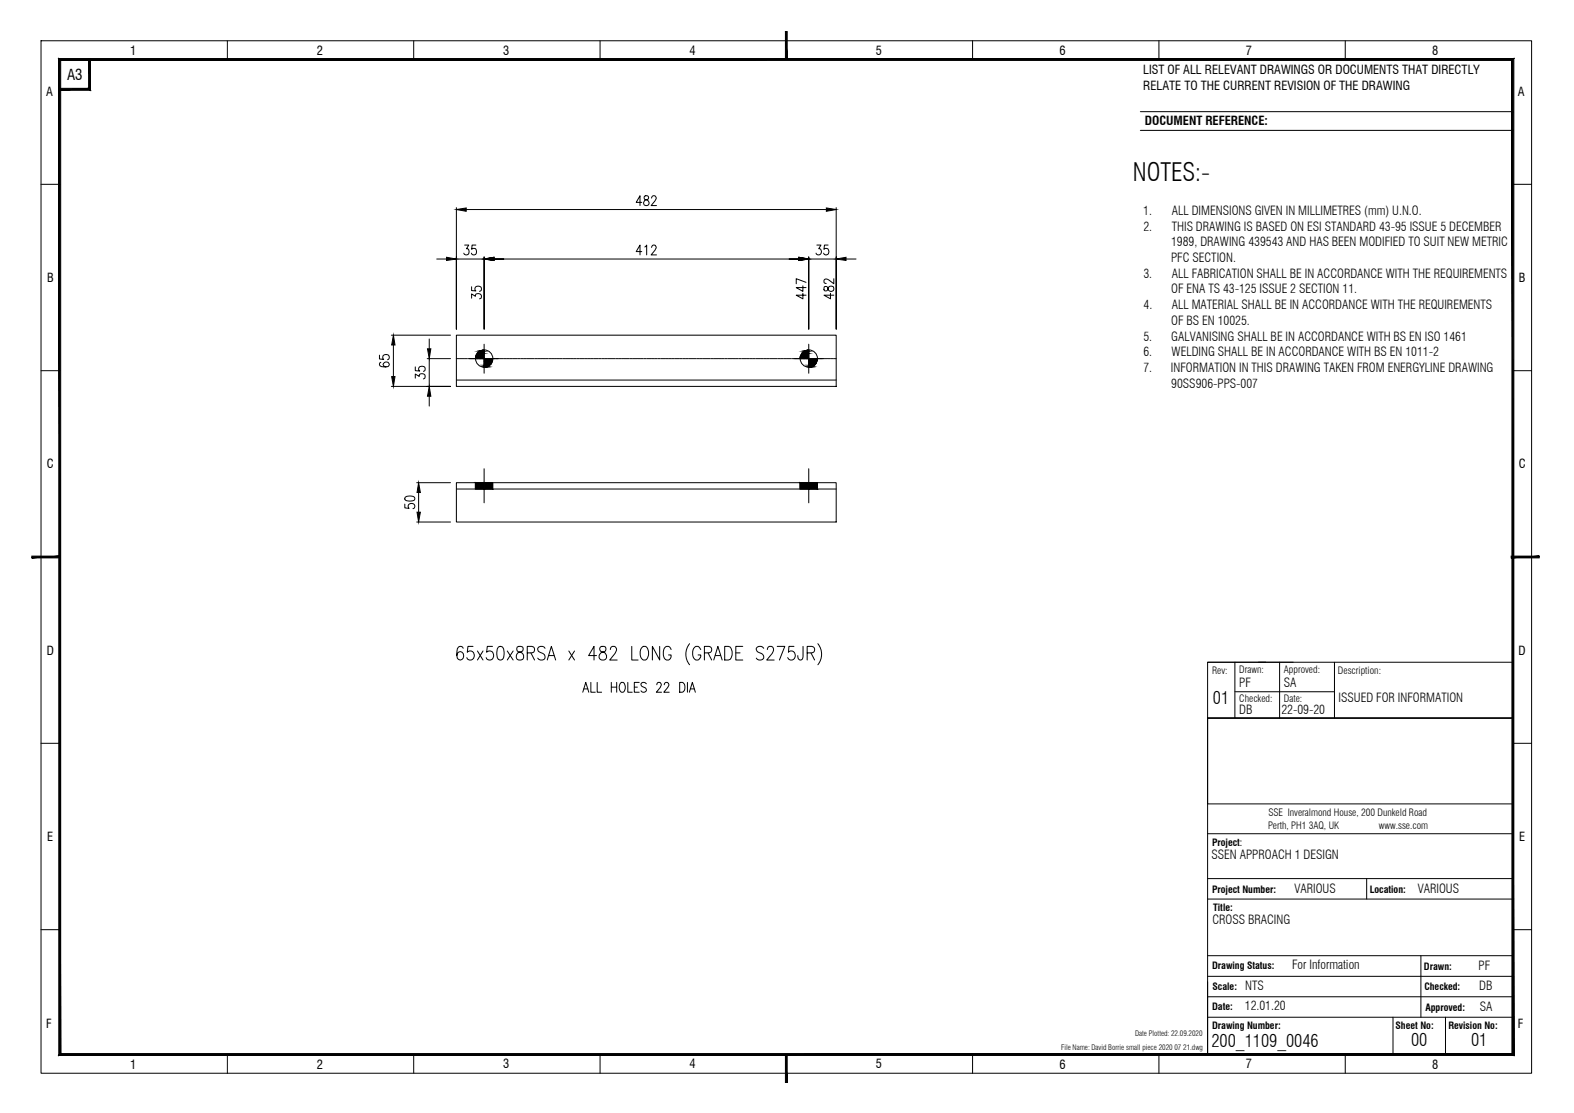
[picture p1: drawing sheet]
<svg xmlns="http://www.w3.org/2000/svg" width="420mm" height="297mm" viewBox="0 0 420 297" stroke-linecap="round" stroke-linejoin="round" font-family="sans-serif">
<!-- layer: Border -->
<g fill="none" stroke="#000" stroke-width=".27">
<path d="M304.4 29.8h99.4M304.4 34.8h99.4M322.4 176.7h81.4M345.2 176.7h-22.8v14.9h81.4h-81.4v89.8h81.4M356.2 176.7v14.9M403.8 213.5v18.1M322.4 222.5h81.4M322.4 234.5h81.4M322.4 239.9h81.4M364.8 234.5v5.4M322.4 255.1h81.4M379.3 255.1v16.4"/>
<path d="M322.4 260.6h81.4M322.4 266h81.4M322.4 271.5h81.4M371.8 271.5v9.9M385.9 271.5v9.9"/>
</g>
<!-- layer: Border Grid -->
<g fill="none" stroke="#000" stroke-width=".27">
<path d="M11 10.9h397.8v275.5h-397.8zM60.7 10.9v5M110.4 10.9v5M160.2 10.9v5M259.6 10.9v5M309.4 10.9v5M359.1 10.9v5M11 49.2h4.9M403.8 49.2h5M11 98.9h4.9M403.8 98.9h5M11 198.4h4.9"/>
<path d="M403.8 198.4h5M11 248.1h4.9M403.8 248.1h5M60.7 281.4v5M110.4 281.4v5M160.2 281.4v5M259.6 281.4v5M309.4 281.4v5M359.1 281.4v5"/>
</g>
<!-- layer: Border -->
<g fill="#000" stroke="#000" stroke-width=".27">
<path d="M15.7 15.6l.5 .5 387.9-.5zM16.2 16.1l387.9-.5-.5 .5zM404.1 15.6l-.5 .5 .5 265.6zM403.6 16.1l.5 265.6-.5-.5zM15.7 281.7h388.4l-.5-.5zM16.2 281.2h387.4l-387.9 .5zM15.7 15.6v266.1l.5-.5zM15.7 15.6l.5 .5v265.1z"/>
<path d="M15.9 23.6v.5l7.8-.5zM15.9 24.1l7.8-.5 .5 .5zM23.7 15.9v7.7l.5 .5zM23.7 15.9h.5v8.2z"/>
</g>
<!-- layer: 0 -->
<g fill="#000" stroke="#000" stroke-width=".27">
<path d="M209.7 8.4v7.5h.4zM209.7 8.4h.4v7.5z"/>
<path d="M8.5 148.9h7.4v-.5zM8.5 148.4h7.4l-7.4 .5z"/>
<path d="M403.4 148.9h7.5v-.5zM403.4 148.4h7.5l-7.5 .5z"/>
<path d="M209.7 281.4v7.5h.4zM209.7 281.4h.4v7.5z"/>
</g>
<path d="M329.6 176.7v14.9M335.9 176.7h2M341.6 176.7v14.9M403.8 176.7v14.9M322.4 191.6h81.4v22.9h-81.4zM329.6 184.6h26.6" fill="none" stroke="#000" stroke-width=".27"/>
<!-- layer: PDF7_Solid Fills -->
<g fill="#000" stroke="#000" stroke-width=".27">
<path d="M121.8 55.9l2.6-.4v.9zM220.6 55.5l2.6 .4-2.6 .5zM119.2 68.7l2.6 .4-2.6 .4zM223.2 69.1l2.6-.4v.8zM105 89.5l.4 2.6h-.9zM114.1 93.1h.9l-.4 2.6zM128.8 93.5l.4-.1zM129.2 97.9h.8zM215.5 93.5l.4-.1zM215.9 97.9h.7zM104.5 100.5h.9l-.4 2.6zM114.6 103.1l.4 2.6h-.9z"/>
<path d="M111.7 128.8l.5 2.6h-.9zM111.3 136.7h.9l-.5 2.6z"/>
<path d="M129.2 69.1l2.7-.4v.8zM129.2 69.1l2.7-.4v.8z"/>
<path d="M213.3 68.7v.8l2.6-.4zM213.3 68.7v.8l2.6-.4z"/>
<path d="M128.8 93.5l.4 .1zM128.4 93.6h.8z"/>
<path d="M128.4 93.6l.8 .1v-.1zM128 93.7l.4-.1 .8 .1z"/>
<path d="M128 93.7l1.2 .2v-.2zM127.7 93.9l.3-.2 1.2 .2z"/>
<path d="M127.7 93.9l1.5 .4v-.4zM127.7 93.9l1.5 .4h-1.7z"/>
<path d="M127.5 94.3l1.7 .3v-.3zM127.5 94.3l1.7 .3h-2z"/>
<path d="M127.2 94.6l2 .4v-.4zM127.2 94.6l2 .4h-2.2z"/>
<path d="M127 95l2.2 .3v-.3zM127 95l2.2 .3h-2.3z"/>
<path d="M126.9 95.3l2.3 .4v-.4zM126.9 95.3l2.3 .4h-2.3z"/>
<path d="M129.2 97.9l.4 .1zM129.2 98h.4z"/>
<path d="M129.2 97.7l.8 .2 .4-.2zM129.2 97.7l.8 .2h-.8z"/>
<path d="M129.2 97.5l1.2 .2 .3-.2zM129.2 97.5l1.2 .2h-1.2z"/>
<path d="M129.2 97.2l1.5 .3 .3-.3zM129.2 97.2l1.5 .3h-1.5z"/>
<path d="M129.2 96.9l1.8 .3 .2-.3zM129.2 96.9l1.8 .3h-1.8z"/>
<path d="M129.2 96.5l2 .4 .2-.4zM129.2 96.5l2 .4h-2z"/>
<path d="M129.2 96.1l2.2 .4 .1-.4zM129.2 96.1l2.2 .4h-2.2z"/>
<path d="M129.2 95.7l2.3 .4v-.4zM129.2 95.7l2.3 .4h-2.3z"/>
<path d="M215.5 93.5l.4 .1zM215.1 93.6h.8z"/>
<path d="M215.1 93.6l.8 .1v-.1zM214.7 93.7l.4-.1 .8 .1z"/>
<path d="M214.7 93.7l1.2 .2v-.2zM214.4 93.9l.3-.2 1.2 .2z"/>
<path d="M214.4 93.9l1.5 .4v-.4zM214.4 93.9l1.5 .4h-1.8z"/>
<path d="M214.1 94.3l1.8 .3v-.3zM214.1 94.3l1.8 .3h-2z"/>
<path d="M213.9 94.6l2 .4v-.4zM213.9 94.6l2 .4h-2.2z"/>
<path d="M213.7 95l2.2 .3v-.3zM213.7 95l2.2 .3h-2.3z"/>
<path d="M213.6 95.3l2.3 .4v-.4zM213.6 95.3l2.3 .4h-2.3z"/>
<path d="M215.9 97.9l.4 .1zM215.9 98h.4z"/>
<path d="M215.9 97.7l.7 .2 .4-.2zM215.9 97.7l.7 .2h-.7z"/>
<path d="M215.9 97.5l1.1 .2 .4-.2zM215.9 97.5l1.1 .2h-1.1z"/>
<path d="M215.9 97.2l1.5 .3 .2-.3zM215.9 97.2l1.5 .3h-1.5z"/>
<path d="M215.9 96.9l1.7 .3 .3-.3zM215.9 96.9l1.7 .3h-1.7z"/>
<path d="M215.9 96.5l2 .4 .1-.4zM215.9 96.5l2 .4h-2z"/>
<path d="M215.9 96.1l2.1 .4 .2-.4zM215.9 96.1l2.1 .4h-2.1z"/>
<path d="M215.9 95.7l2.3 .4v-.4zM215.9 95.7l2.3 .4h-2.3z"/>
<path d="M126.9 128.8l2.3 1.7v-1.7zM126.9 128.8l2.3 1.7h-2.3z"/>
<path d="M129.2 128.8l2.3 1.7v-1.7zM129.2 128.8l2.3 1.7h-2.3z"/>
<path d="M213.6 128.8l2.3 1.7v-1.7zM213.6 128.8l2.3 1.7h-2.3z"/>
<path d="M215.9 128.8l2.3 1.7v-1.7zM215.9 128.8l2.3 1.7h-2.3z"/>
</g>
<!-- layer: PDF7_Geometry -->
<g fill="none" stroke="#000" stroke-width=".27">
<path d="M121.8 55.4v32.4v-19.2M124.4 55.9h96.2M171.3 54h-1.5l1-1.8v2.7M172 52.4l-.1 .5a.89 .89 0 0 0 1 .6 .77 .77 0 0 1 .1 1.2 .77 .77 0 0 1-1.2-.3 .77 .77 0 0 1 .7-1.1h.3a.55 .55 0 0 0 .3-.6 .55 .55 0 0 0-.4-.5zM173.9 52.9l.5-.7h.3l.3 .3a.87 .87 0 0 1-.2 1.1l-1 1.3h1.4M223.2 55.4v32.4v-19.2M116.6 69.1h2.6M121.8 69.1h7.4M124 65.4h1.1l-.6 1a.8 .8 0 0 1 .7 1.2 .8 .8 0 0 1-1.4 0M125.9 79.6v-1.2l1 .7a.8 .8 0 0 1 1.1-.7 .8 .8 0 0 1 .3 1.3l-.3 .1M125.9 76.5v1.1h1.1a.71 .71 0 0 1 .1-1.1l.4-.1a.74 .74 0 0 1 1 .4 .74 .74 0 0 1-.5 1M127 65.4h-1l-.1 1.1 .1-.1a.84 .84 0 0 1 1.2 .7 .84 .84 0 0 1-1.2 .8l-.2-.3"/>
<path d="M129.2 68.6v19.2v-19.2M134.5 69.1h-2.6h81.4h-2.7M171.3 67.1h-1.5l1-1.7v2.6M172.1 65.9l.5-.5v2.6M173.9 66l.5-.6 .5 .1 .3 .4-.4 .9-1 1.2h1.4M214.3 78.3v1.5l-1.8-1h2.7M214.3 76.3v1.5l-1.8-1h2.7M215.2 75.4l-2.7-1v1.3M215.9 68.6v19.2v-19.2M215.9 69.1h7.3M218 65.4h1.1l-.5 1a.8 .8 0 0 1 .6 1.2 .8 .8 0 0 1-1.4 0M220 76.5a.67 .67 0 0 0-.1 .7 .67 .67 0 0 0 .6 .4l.4-.3a.83 .83 0 0 1 .9-1 .83 .83 0 0 1 .6 1.3h-.1a.91 .91 0 0 1-1.4-.8 .62 .62 0 0 0-.9-.3z"/>
<path d="M221.1 65.4h-1l-.2 1.1a.84 .84 0 0 1 1.4 .5 .84 .84 0 0 1-1 1l-.4-.4M221.7 78.3v1.5l-1.8-1h2.7M222.6 74.4v1.3l-1.3-.9-.9-.3-.4 .2-.1 .6 .3 .3h.3M225.8 69.1h2.7M101.3 94.8v1l1.1 .1-.1-.1a.83 .83 0 0 1 .8-1.2 .83 .83 0 0 1 .6 1.3l-.3 .1M101.7 96.7a.58 .58 0 0 0-.3 .9l.4 .2a2.35 2.35 0 0 0 2-.2 .62 .62 0 0 0-.2-.9 .76 .76 0 0 0-1 0 .76 .76 0 0 0-.2 .9l.6 .3M104.5 89.5h15.8M105 92.1v8.4M110.9 97.9v1l1.1 .1a.83 .83 0 0 1 .5-1.3 .83 .83 0 0 1 1 .9l-.1 .3-.4 .2M114 95.7h6.3M114.6 90.5v2.6M114.6 95.7v7.4"/>
<path d="M121.8 89.5h101.4v13.6h-101.4zM121.8 95.7h.7M122.6 95.7h.6M123.3 95.7h.7M124.1 95.7h.6M124.9 95.7h8.8M129.2 91.9v7.7M133.8 95.7h.6M134.6 95.7h.6M135.3 95.7h.6M136 95.7h.6M136.8 95.7h.6"/>
<path d="M137.5 95.7h.6M138.3 95.7h.6M139.1 95.7h.5M139.8 95.7h.6M140.5 95.7h.6M141.3 95.7h.6M142 95.7h.6M142.8 95.7h.6M143.5 95.7h.6M144.3 95.7h.6M145 95.7h.6M145.7 95.7h.6"/>
<path d="M146.5 95.7h.6M147.2 95.7h.6M148 95.7h.6M148.7 95.7h.6M149.5 95.7h.6M150.2 95.7h.6M150.9 95.7h.7M151.7 95.7h.6M152.5 95.7h.6M153.2 95.7h.6M154 95.7h.5M154.7 95.7h.6"/>
<path d="M155.4 95.7h.6M156.2 95.7h.6M156.9 95.7h.7M157.7 95.7h.6M158.4 95.7h.6M159.2 95.7h.6M159.9 95.7h.6M160.7 95.7h.6M161.4 95.7h.6M162.2 95.7h.6M162.9 95.7h.6M163.6 95.7h.6"/>
<path d="M164.4 95.7h.6M165.1 95.7h.6M165.9 95.7h.6M166.7 95.7h.5M167.4 95.7h.6M168.1 95.7h.6M168.9 95.7h.6M169.6 95.7h.6M170.4 95.7h.6M171.1 95.7h.6M171.9 95.7h.6M172.6 95.7h.6"/>
<path d="M173.3 95.7h.6M174.1 95.7h.6M174.8 95.7h.6M175.6 95.7h.6M176.3 95.7h.6M177.1 95.7h.6M177.8 95.7h.6M178.5 95.7h.7M179.3 95.7h.6M180.1 95.7h.6M180.8 95.7h.6M181.6 95.7h.5"/>
<path d="M182.3 95.7h.6M183 95.7h.6M183.8 95.7h.6M184.5 95.7h.7M185.3 95.7h.6M186 95.7h.6M186.8 95.7h.6M187.5 95.7h.6M188.3 95.7h.6M189 95.7h.6M189.8 95.7h.6M190.5 95.7h.6"/>
<path d="M191.2 95.7h.6M192 95.7h.6M192.7 95.7h.6M193.5 95.7h.6M194.3 95.7h.5M195 95.7h.6M195.7 95.7h.6M196.5 95.7h.5M197.2 95.7h.6M198 95.7h.6M198.7 95.7h.6M199.5 95.7h.6"/>
<path d="M200.2 95.7h.6M200.9 95.7h.6M201.7 95.7h.6M202.4 95.7h.6M203.2 95.7h.6M203.9 95.7h.6M204.7 95.7h.6M205.4 95.7h.6M206.1 95.7h.7M206.9 95.7h.6M207.7 95.7h.6M208.4 95.7h.6"/>
<path d="M209.2 95.7h.5M209.9 95.7h.6M210.6 95.7h.6M211.4 95.7h8.8M215.9 91.9v7.7M220.3 95.7h.6M221.1 95.7h.6M221.9 95.7h.5M222.6 95.7h.6M104.5 103.1h15.8h-6.3M110.9 100.9v-1.1l1 .7a.77 .77 0 0 1 1.2-.7 .77 .77 0 0 1-.1 1.3M114.6 105.7v2.7"/>
<path d="M121.8 101.4h101.4M108.1 134.5v1.1l1.1 .1a.81 .81 0 0 1 .1-1.1 .81 .81 0 0 1 1.1 0 .81 .81 0 0 1 .1 1.1l-.3 .1M108.2 132.7l1-.3a1.12 1.12 0 0 1 1.5 .8 1.6 1.6 0 0 1-2.1 .4l-.4-.1zM111.2 128.8h9.1M111.2 139.3h9.1M111.7 131.4v5.3M121.8 128.8h101.4v10.5h-101.4zM121.8 130.5h101.4M126.9 128.8h4.6v1.7h-4.6zM129.2 125.1v9.1M213.6 128.8h4.6v1.7h-4.6zM215.9 125.1v9.1"/>
<path d="M123.6 173a.79 .79 0 0 0-1.2-.3 3.4 3.4 0 0 0 0 3.3 1.02 1.02 0 0 0 1.4-1 1.02 1.02 0 0 0-1.4-.9l-.5 .9M126.3 172.5h-1.4l-.2 1.6a1.14 1.14 0 0 1 1.6 .1 1.14 1.14 0 0 1 0 1.5 1.14 1.14 0 0 1-1.6 .1l-.1-.3M127.5 173.7l1.4 2.4M128.9 173.7l-1.4 2.4M131.5 172.5h-1.4l-.2 1.6a1.14 1.14 0 0 1 1.6 .1 1.14 1.14 0 0 1 0 1.5 1.14 1.14 0 0 1-1.6 .1l-.1-.3M133 172.7l.7-.2a1.71 1.71 0 0 1 .9 2.1l-.2 .9-.3 .5-.6 .1a1.63 1.63 0 0 1-.9-2l.1-.9zM135.4 173.7l1.6 2.4M137 173.7l-1.6 2.4M138.1 172.7a.88 .88 0 0 0 .2 1.2 1.3 1.3 0 0 1 1.3 .7 1.3 1.3 0 0 1-.1 1.4 1.08 1.08 0 0 1-1.7-.5 1.34 1.34 0 0 1 1.4-1.6 .82 .82 0 0 0 .3-1.2l-.4-.2zM140.7 174.2h1.3a.88 .88 0 0 0 .7-.8 .88 .88 0 0 0-.7-.9h-1.3v3.6M141.7 174.2l1 1.9M145.5 173a1.04 1.04 0 0 0-1.1-.5 1.04 1.04 0 0 0-.9 .9l.3 .5 1.1 .5a.92 .92 0 0 1 .6 .9 .92 .92 0 0 1-.7 .8l-1-.1-.3-.4"/>
<path d="M146.1 176.1l1.1-3.6 1.1 3.6M146.5 175h1.4M151.8 173.7l1.6 2.4M153.4 173.7l-1.6 2.4M159.2 175h-2.1l1.5-2.5v3.6M160.3 172.7a.8 .8 0 0 0 .2 1.2 1.19 1.19 0 0 1 1.4 .8 1.19 1.19 0 0 1-.7 1.4 1.05 1.05 0 0 1-1.3-.6 1.42 1.42 0 0 1 1.5-1.6 .77 .77 0 0 0 .3-.7 .77 .77 0 0 0-.5-.7zM162.9 173.4l.2-.6 .3-.3 .9 .2a1.15 1.15 0 0 1-.1 1.7l-1.4 1.7h1.9M168.6 172.5v3.6h1.7M171.5 172.7l.2-.2a1.62 1.62 0 0 1 1.4 2.3l-.1 .5a.98 .98 0 0 1-1 .9 .98 .98 0 0 1-1-.9 2.59 2.59 0 0 1 .5-2.6zM176.1 172.5v3.6l-2-3.6v3.6M179.1 173.4a.98 .98 0 0 0-.9-.9 .98 .98 0 0 0-1 .9 2.23 2.23 0 0 0 .7 2.7 1.05 1.05 0 0 0 1.2-1.3h-.6M184.1 171.8a4.5 4.5 0 0 0 0 5.6"/>
<path d="M187.1 173.4a1.04 1.04 0 0 0-1.6-.7 2.35 2.35 0 0 0 .2 3.4 1.12 1.12 0 0 0 1.4-1.3h-.8M188 174.2h1.3a.88 .88 0 0 0 .7-.8 .88 .88 0 0 0-.7-.9h-1.3v3.6M189 174.2l1 1.9M190.5 176.1l1.1-3.6 1.2 3.6M191 175h1.3M193.4 172.5h1a2.16 2.16 0 0 1 .7 3.1l-.7 .5h-1zM196.4 174.2h1.2M198.3 172.5h-1.9v3.6h1.9M203.9 173a1.06 1.06 0 0 0-1.2-.5 1.06 1.06 0 0 0-.8 .9l.5 .7a1.6 1.6 0 0 1 1.5 1v.5a1.19 1.19 0 0 1-2 0M204.8 173.4l.3-.7 .8-.2a1.15 1.15 0 0 1 .2 1.9l-1.4 1.7h2M207.5 172.5h2l-1.4 3.6M211.9 172.5h-1.3l-.1 1.6a1.18 1.18 0 0 1 1.9 .6 1.18 1.18 0 0 1-1.4 1.4l-.7-.6"/>
<path d="M214.4 172.5l-.2 3.3a.64 .64 0 0 1-.5 .4 .64 .64 0 0 1-.6-.4l-.1-.8M215.5 174.2h1.2a.88 .88 0 0 0 .8-.8 .88 .88 0 0 0-.8-.9h-1.2v3.6M216.5 174.2l1 1.9M218.3 171.8a4.5 4.5 0 0 1 0 5.6M155.6 184.7l.8-2.6 .8 2.6M155.9 183.9h1M157.7 182.1v2.6h1.2M159.4 182.1v2.6h1.2M163.2 182.1v2.6M163.2 183.4h1.4M164.6 182.1v2.6M165.7 182.2l.6-.1a1.7 1.7 0 0 1 0 2.6 1.24 1.24 0 0 1-.9-1.9z"/>
<path d="M167.6 182.1v2.6h1.2M169.3 183.4h.8M170.6 182.1h-1.3v2.6h1.3M172.5 182.5a.72 .72 0 0 0-.9-.4 .72 .72 0 0 0-.4 .9l1.1 .6a.64 .64 0 0 1 .2 .7 .64 .64 0 0 1-.5 .4h-.4l-.5-.3M175.3 182.8l.4-.7h.4l.3 .3a.92 .92 0 0 1-.2 1.1l-1 1.2h1.4M177.3 182.8l.1-.4a.63 .63 0 0 1 .9-.2 .63 .63 0 0 1 .1 .9l-1.2 1.6h1.4M181.4 182.1a1.39 1.39 0 0 1 1.5 .9 1.39 1.39 0 0 1-.5 1.6l-1 .1zM183.5 182.1v2.6M184 184.7l.8-2.6 .8 2.6M184.3 183.9h1.1"/>
<circle cx="129.3" cy="95.7" r="2.31"/>
<circle cx="215.9" cy="95.7" r="2.31"/>
</g>
<text font-size="6.7" x="302.4" y="48.2">NOTES:-</text>
<g font-size="4.7">
<text x="323.8" y="187.9">01</text>
<text x="323.4" y="279.4">200_1109_0046</text>
<text x="376.7" y="279.2">00</text>
<text x="392.7" y="279.2">01</text>
</g>
<text font-size="4" x="17.9" y="21.3">A3</text>
<g font-size="3.3">
<text x="34.7" y="14.6">1</text>
<text x="84.6" y="14.6">2</text>
<text x="134.3" y="14.6">3</text>
<text x="184.1" y="14.6">4</text>
<text x="233.8" y="14.6">5</text>
<text x="282.9" y="14.6">6</text>
<text x="332.6" y="14.6">7</text>
<text x="382.3" y="14.6">8</text>
<text x="305.2" y="19.8">LIST OF ALL RELEVANT DRAWINGS OR DOCUMENTS THAT DIRECTLY</text>
<text x="305.2" y="24">RELATE TO THE CURRENT REVISION OF THE DRAWING</text>
<text x="12.3" y="25.6">A</text>
<text x="405.2" y="25.6">A</text>
<text x="305.6" y="33.5">DOCUMENT REFERENCE:</text>
<text x="305.2" y="57.3">1.</text>
<text x="312.8" y="57.3">ALL DIMENSIONS GIVEN IN MILLIMETRES (mm) U.N.O.</text>
<text x="305.2" y="61.6">2.</text>
<text x="312.6" y="65.7">1989, DRAWING 439543 AND HAS BEEN MODIFIED TO SUIT NEW METRIC</text>
<text x="312.8" y="61.6">THIS DRAWING IS BASED ON ESI STANDARD 43-95 ISSUE 5 DECEMBER</text>
<text x="312.6" y="69.9">PFC SECTION.</text>
<text x="12.6" y="75.3">B</text>
<text x="305.2" y="74.1">3.</text>
<text x="312.8" y="74.1">ALL FABRICATION SHALL BE IN ACCORDANCE WITH THE REQUIREMENTS</text>
<text x="405.4" y="75.3">B</text>
<text x="305.3" y="82.5">4.</text>
<text x="312.7" y="78.3">OF ENA TS 43-125 ISSUE 2 SECTION 11.</text>
<text x="312.8" y="82.5">ALL MATERIAL SHALL BE IN ACCORDANCE WITH THE REQUIREMENTS</text>
<text x="312.7" y="86.7">OF BS EN 10025.</text>
<text x="305.2" y="90.9">5.</text>
<text x="305.2" y="95.1">6.</text>
<text x="312.7" y="90.9">GALVANISING SHALL BE IN ACCORDANCE WITH BS EN ISO 1461</text>
<text x="312.7" y="95.1">WELDING SHALL BE IN ACCORDANCE WITH BS EN 1011-2</text>
<text x="305.2" y="99.3">7.</text>
<text x="312.6" y="99.3">INFORMATION IN THIS DRAWING TAKEN FROM ENERGYLINE DRAWING</text>
<text x="312.7" y="103.5">90SS906-PPS-007</text>
<text x="12.5" y="125">C</text>
<text x="405.4" y="125">C</text>
<text x="12.5" y="174.8">D</text>
<text x="405.4" y="174.8">D</text>
<text x="330.8" y="183.5">PF</text>
<text x="342.7" y="183.4">SA</text>
<text x="330.8" y="190.6">DB</text>
<text x="342" y="190.6">22-09-20</text>
<text x="357.3" y="187.4">ISSUED FOR INFORMATION</text>
<text x="12.6" y="224.5">E</text>
<text x="405.5" y="224.5">E</text>
<text x="323.4" y="229.2">SSEN APPROACH 1 DESIGN</text>
<text x="345.6" y="238.3">VARIOUS</text>
<text x="378.4" y="238.3">VARIOUS</text>
<text x="323.6" y="246.7">CROSS BRACING</text>
<text x="344.9" y="258.7">For Information</text>
<text x="394.7" y="258.8">PF</text>
<text x="332.3" y="269.7">12.01.20</text>
<text x="332.4" y="264.2">NTS</text>
<text x="394.8" y="264.3">DB</text>
<text x="395" y="269.7">SA</text>
<text x="12.3" y="274.2">F</text>
<text x="405.2" y="274.2">F</text>
<text x="34.7" y="285.2">1</text>
<text x="84.6" y="285.2">2</text>
<text x="134.3" y="285.2">3</text>
<text x="184.1" y="285.2">4</text>
<text x="233.8" y="285.2">5</text>
<text x="282.9" y="285.2">6</text>
<text x="332.6" y="285.2">7</text>
<text x="382.3" y="285.2">8</text>
</g>
<g font-size="2.7">
<text x="323.6" y="180">Rev:</text>
<text x="330.8" y="179.6">Drawn:</text>
<text x="342.7" y="179.6">Approved:</text>
<text x="357.2" y="180">Description:</text>
<text x="330.8" y="187.5">Checked:</text>
<text x="342.7" y="187.5">Date:</text>
<text x="338.5" y="221.1">Perth, PH1 3AQ, UK</text>
<text x="338.6" y="217.8">SSE Inveralmond House, 200 Dunkeld Road</text>
<text x="368.1" y="221.1">www.sse.com</text>
</g>
<g font-size="2.6">
<text x="323.5" y="225.8">Project:</text>
<text x="323.5" y="238.3">Project Number:</text>
<text x="365.6" y="238.3">Location:</text>
<text x="323.8" y="243.1">Title:</text>
<text x="323.5" y="258.7">Drawing Status:</text>
<text x="380.1" y="258.8">Drawn:</text>
<text x="323.5" y="269.6">Date:</text>
<text x="323.7" y="264.2">Scale:</text>
<text x="380.2" y="264.3">Checked:</text>
<text x="380.5" y="269.7">Approved:</text>
<text x="323.5" y="274.5">Drawing Number:</text>
<text x="372.5" y="274.5">Sheet No:</text>
<text x="386.6" y="274.5">Revision No:</text>
</g>
<g font-size="2">
<text x="283.2" y="280.1">File Name: David Borrie small piece 2020 07 21.dwg</text>
<text x="303" y="276.6">Date Plotted: 22.09.2020</text>
</g>
</svg>
